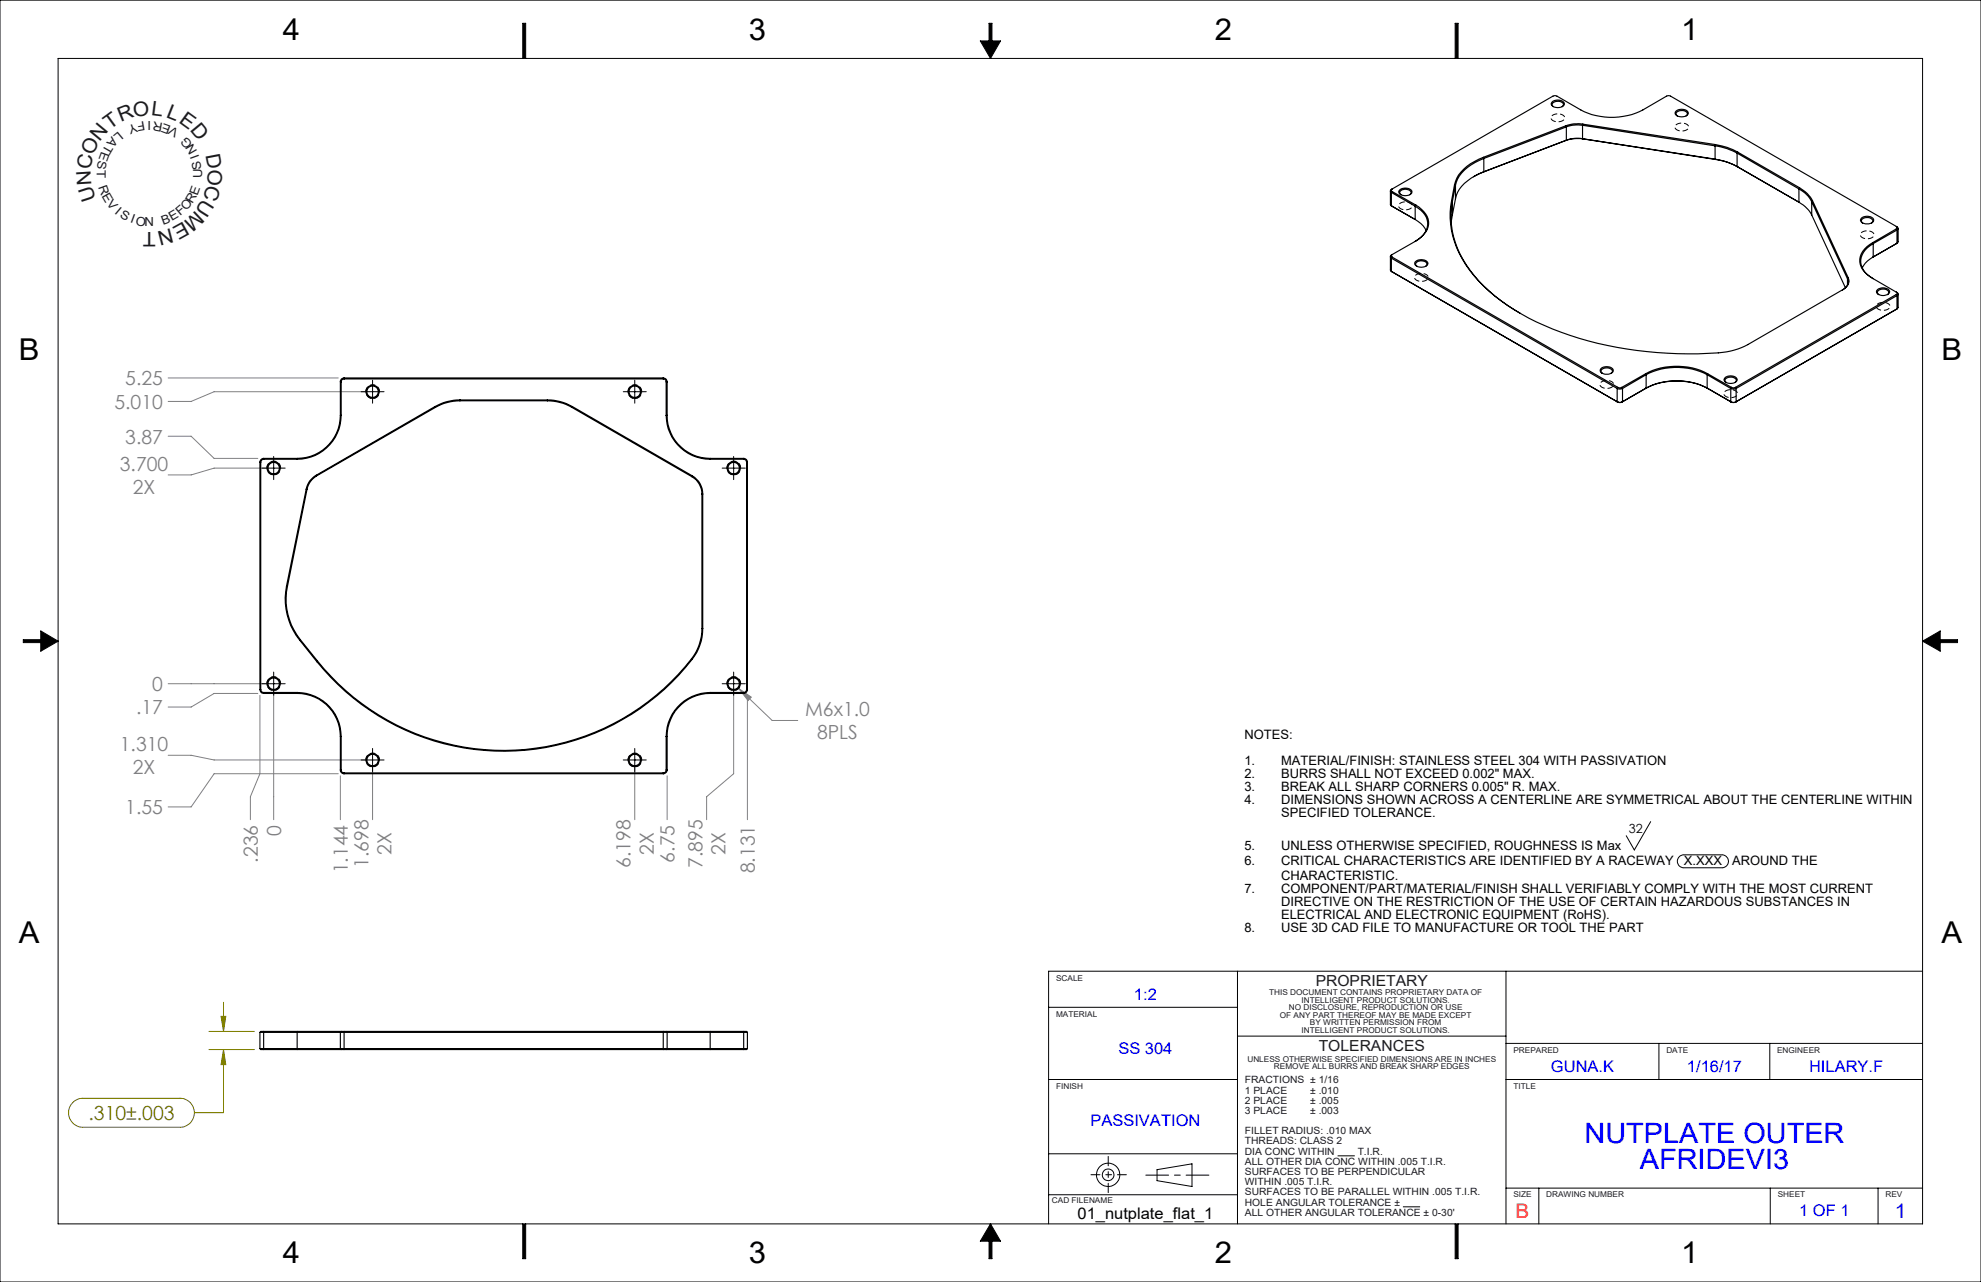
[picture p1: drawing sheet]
<svg xmlns="http://www.w3.org/2000/svg" width="432mm" height="279mm" viewBox="0 0 432 279" stroke-linecap="round" stroke-linejoin="round" font-family="sans-serif">
<g fill="none" stroke="#000" stroke-width=".22">
<path d="M0 0h431.8v279.4h-431.8zM12.7 12.7h406.4v254h-406.4zM113.9 12.7v-7.6h.7v7.6M215.6 5.1h.6v3.8h1.9l-2.2 3.8-2.2-3.8h1.9zM317.2 12.7v-7.6h.6v7.6M59.7 99.5v5M78.7 85.4h5M81.2 82.9v5M135.9 85.4h5M138.4 82.9v5M159.9 99.5v5M57.1 102h5.1"/>
<path d="M157.4 102h5.1M5.1 139.4h3.8v-1.9l3.8 2.2-3.8 2.2v-1.8h-3.8zM419.1 139.7l3.8-2.2v1.9h3.8v.7h-3.8v1.8zM57.1 149h5.1M59.7 146.5v5M157.4 149h5.1M159.9 146.5v5M78.7 165.6h5M81.2 163.1v5.1M135.9 165.6h5M138.4 163.1v5.1M359.8 179.1l-3.6 6.1-1.7-3.1"/>
<path d="M366.1 186.7l.8-.4h8.5a1.41 1.41 0 0 1 1.4 1.4 1.41 1.41 0 0 1-1.4 1.4h-8.4a1.43 1.43 0 0 1-1.3-.9 1.43 1.43 0 0 1 .4-1.5zM228.6 219.5h41.1M269.7 211.7v55M328.3 211.7v55M419.1 211.7h-190.5v55M228.6 235.3h41.1M269.7 225.8h58.6M328.3 235.3h90.8M328.3 227.4h90.8M361.6 227.4v7.9M385.8 227.4v7.9M228.6 251.5h41.1"/>
<path d="M252.2 254.9l7.6-1.3v5l-7.6-1.3zM291.6 251.9h3.7M328.3 258.9h90.8M335.4 258.9v7.8M385.9 258.9v7.8M409.4 258.9v7.8M113.9 266.7v7.6h.7v-7.6M215.9 266.7l2.2 3.8h-1.9v3.8h-.6v-3.8h-1.9zM228.6 260.4h41.1M305.8 263h3.7M317.2 266.7v7.6h.6v-7.6"/>
<circle cx="241.5" cy="256" r="1.26"/>
<circle cx="241.5" cy="256" r="2.54"/>
</g>
<path d="M48.7 218.4v6.4M45.5 224.8h10M45.5 228.7h10M48.2 221.5h1l-.5 3.3zM48.7 228.7v13.8h-6.3M48.7 228.7l.5 3.3h-1zM15.8 240.3l.4-.3a2.91 2.91 0 0 1 1.9-.6h21.1a3.2 3.2 0 0 1 3.2 3.1 3.2 3.2 0 0 1-3.2 3.2h-21.1a3.2 3.2 0 0 1-2.9-2 3.2 3.2 0 0 1 .6-3.4z" fill="none" stroke="#808000" stroke-width=".22"/>
<path d="M237.8 256h7.7" fill="none" stroke="#000" stroke-width=".22" stroke-dasharray="15.2 1.3 1.3 1.3" stroke-dashoffset="13.3"/>
<path d="M241.6 252v7.9" fill="none" stroke="#000" stroke-width=".22" stroke-dasharray="15.2 1.3 1.3 1.3" stroke-dashoffset="13.2"/>
<path d="M249.8 256.1h13.7" fill="none" stroke="#000" stroke-width=".22" stroke-dasharray="15.2 1.3 1.3 1.3" stroke-dashoffset="10.3"/>
<path d="M113.9 5.1v7.6h.7v-7.6zM215.6 5.1v3.8h-1.9l2.2 3.8 2.2-3.8h-1.9v-3.8zM317.2 5.1v7.6h.6v-7.6zM419.1 139.7l3.8 2.2v-1.8h3.8v-.7h-3.8v-1.9zM317.2 266.7v7.6h.6v-7.6zM215.9 266.7l-2.2 3.8h1.9v3.8h.6v-3.8h1.9zM113.9 266.7v7.6h.7v-7.6zM5.1 139.4v.7h3.8v1.8l3.8-2.2-3.8-2.2v1.9z" fill-rule="evenodd" fill="#000"/>
<g fill="none" stroke="#808080" stroke-width=".22">
<path d="M36.7 95.1h5l5 4.8h9.5M36.7 82.4h37M79.9 85.4h-33.2l-5 2.1h-5M58.4 102h-11.7l-5 1.5h-5M36.7 149h21.7M56.2 151.1h-9.5l-5 3h-5M56.7 151.6v17l-2.1 5v5M59.7 150.3v28.3M159.9 150.3v18.3l-5.9 5v5M161 150l2.8 1.9-.7 .8zM161 150l7.3 7h5.6M162.9 151.6v27"/>
<path d="M36.7 164.6h5l5 1h33.2M73.7 168.6h-27l-5 7.3h-5M74.2 169.1v9.5M81.2 166.9v11.7M138.4 166.9v11.7M145.4 169.1v9.5"/>
</g>
<g fill="none" stroke="#000" stroke-width=".22" stroke-dasharray="1.3 .6" stroke-dashoffset=".7" stroke-linecap="butt">
<path d="M340.6 25.1a1.82 1.82 0 0 0-2.5 .6 1.76 1.76 0 0 0 2.6 .6l.4-.6-.5-.6M367.6 27.1a1.82 1.82 0 0 0-2.5 .6 1.76 1.76 0 0 0 2.6 .6l.4-.6-.5-.6M307.4 44.2a1.82 1.82 0 0 0-2.6 .6 1.76 1.76 0 0 0 2.7 .6l.3-.5-.4-.7M310.9 59.8a1.82 1.82 0 0 0-2.6 .6 1.76 1.76 0 0 0 2.6 .6l.4-.5-.4-.7M408.1 50.6a1.82 1.82 0 0 0-2.6 .5 1.76 1.76 0 0 0 2.6 .6l.4-.5-.4-.6M411.5 66.2a1.82 1.82 0 0 0-2.5 .5 1.76 1.76 0 0 0 2.6 .6l.4-.5-.5-.6M81.2 83.9a1.5 1.5 0 0 0-1.3 2.2 1.5 1.5 0 0 0 2.6 .1 1.5 1.5 0 0 0-1.1-2.3h-.2M138.4 83.9a1.5 1.5 0 0 0-1.3 2.2 1.5 1.5 0 0 0 2.5 .1 1.5 1.5 0 0 0-1-2.3h-.2M351.3 83.2a1.82 1.82 0 0 0-2.6 .6 1.76 1.76 0 0 0 2.7 .6l.3-.6-.4-.6M378.3 85.2a1.82 1.82 0 0 0-2.6 .6 1.76 1.76 0 0 0 2.7 .6l.3-.6-.4-.6M59.7 100.5a1.5 1.5 0 0 0-1.4 2.2 1.5 1.5 0 0 0 2.6 .1 1.5 1.5 0 0 0-1.1-2.3h-.1M159.9 100.5a1.5 1.5 0 0 0-1.3 2.2 1.5 1.5 0 0 0 2.6 .1 1.5 1.5 0 0 0-1.1-2.3h-.2"/>
<path d="M59.7 147.5a1.5 1.5 0 0 0-1.4 2.2 1.5 1.5 0 0 0 2.6 .1 1.5 1.5 0 0 0-1.1-2.3h-.1M159.9 147.5a1.5 1.5 0 0 0-1.3 2.2 1.5 1.5 0 0 0 2.6 .1 1.5 1.5 0 0 0-1.1-2.3h-.2M81.2 164.1a1.5 1.5 0 0 0-1.3 2.2 1.5 1.5 0 0 0 2.6 .2 1.5 1.5 0 0 0-1.1-2.4h-.2M138.4 164.1a1.5 1.5 0 0 0-1.3 2.2 1.5 1.5 0 0 0 2.5 .2 1.5 1.5 0 0 0-1-2.4h-.2"/>
</g>
<path d="M48.2 221.5h1l-.5 3.3zM48.7 228.7l.5 3.3h-1z" fill="#808000"/>
<path d="M161 150l2.8 1.9-.7 .8z" fill="#808080"/>
<g fill="none" stroke="#000" stroke-width=".25">
<path d="M323.3 34.3a9.8 9.8 0 0 0-6 5.2l-.3 .8M323.3 37.5l-2.1 1M323.3 34.3l.1 .2M323.4 34.5a9.8 9.8 0 0 0-6 5.2l-.1 .7M323.4 37.4a10.8 10.8 0 0 0-5.7 4.5l-.4 1.4M323.4 34.5v2.9M323.4 37.4l-.1 .1M338.3 22.2a1.75 1.75 0 0 1 2.7 .4 1.69 1.69 0 0 1-2.9 0zM338.6 23.2a.55 .55 0 0 1-.3-.5 .55 .55 0 0 1 .5-.5 1.33 1.33 0 0 1 2 .7l-.3 .3M341.3 27.4l-18 6.9M341.3 27.4l.1 .3M341.3 30.6l-18 6.9"/>
<path d="M341.4 27.7l-18 6.8M341.4 27.7v2.9M341.4 30.6l-18 6.8M341.4 30.6h-.1M344.9 27.3a7.3 7.3 0 0 0-3.5 .4M344.9 30.2a6.8 6.8 0 0 0-3.5 .4M344.9 27.3l28.9 4.5M344.9 30.2l28.9 4.5M344.9 27.3v2.9M344.9 30.2l.1 .1M345 27.1a6.9 6.9 0 0 0-3.7 .3M345 30.3a8 8 0 0 0-3.7 .3"/>
<path d="M345 27.1l28.9 4.4M345 27.1l-.1 .2M345 30.3l28.9 4.4M365.3 24.2a1.79 1.79 0 0 1 2.7 .5 1.69 1.69 0 0 1-2.9 0zM365.6 25.3a.5 .5 0 0 1-.1-.9 1.64 1.64 0 0 1 2.3 .3l-.1 .3-.2 .3M373.8 31.8a13.4 13.4 0 0 1 4.8 1.6M373.8 34.7a14.4 14.4 0 0 1 4.8 1.6M373.8 31.8v2.9M373.8 34.7h.1M373.9 31.5a13.7 13.7 0 0 1 4.9 1.7M373.9 34.7a12.8 12.8 0 0 1 4.9 1.7l-.2-.1M373.9 31.5l-.1 .3"/>
<path d="M378.6 33.4l13.5 7.8M378.6 36.3l13.5 7.8M378.6 33.4v2.9M378.8 33.2l13.5 7.7M378.8 33.2l-.2 .2M303.1 55.9v3l.2 .3M303.1 41.6v3l.2 .3M303.3 56.3l49.2 28.4M303.3 59.2l49.3 28.4M303.3 41.9v3M303.3 56.3v2.9M303.3 59.2h.1"/>
<path d="M303.3 41.9l5.2 3M303.3 44.9l5.2 2.9M303.3 44.9h.1M303.4 41.2l35.1-20.2 .8-.1 5.3 3.1a14.9 14.9 0 0 0 13.5 0l5.2-3 .8-.1 49.2 28.5M303.4 55.5a.29 .29 0 0 0-.2 .3 .29 .29 0 0 0 .2 .2M303.4 41.2a.29 .29 0 0 0-.2 .3 .29 .29 0 0 0 .2 .2M303.4 55.5a.41 .41 0 0 0-.3 .3 .41 .41 0 0 0 .2 .5M303.4 41.2a.39 .39 0 0 0-.3 .3 .39 .39 0 0 0 .2 .4M303.4 56l49.2 28.4M303.4 41.7l5.2 3M303.4 56l-.1 .3M303.4 41.7l-.1 .2"/>
<path d="M305.1 41.4a1.78 1.78 0 0 1 2.7 .4 1.64 1.64 0 0 1-2.5 .6 .6 .6 0 0 1-.2-1zM305.4 42.4l-.2-.1a.66 .66 0 0 1 0-.7 .66 .66 0 0 1 .7-.3h.7l.6 .2a.52 .52 0 0 1 .4 .4 .52 .52 0 0 1-.3 .5M308.5 44.9a4.3 4.3 0 0 1 2.6 4.7 5.1 5.1 0 0 1-2.6 3M308.5 47.8a5.8 5.8 0 0 1 2.4 2.4M308.5 44.9v2.9M308.5 57a1.82 1.82 0 0 1 2.8 .4 1.77 1.77 0 0 1-2.9 .2zM308.6 44.7a4.5 4.5 0 0 1 2.7 4.8 5.7 5.7 0 0 1-2.7 3l-5.2 3M308.6 44.7l-.1 .2M308.9 58a.5 .5 0 0 1-.1-.8 1.64 1.64 0 0 1 2.2 .2v.4l-.2 .2M316.4 43.7a20 20 0 0 0 5.9 17.5 49.4 49.4 0 0 0 21.9 12.5 85.2 85.2 0 0 0 32.1 3l2.5-.6 2.2-1 20.7-12a1.98 1.98 0 0 0 1.2-2.5M316.4 43.7l.2 .2M316.6 43.9a19.1 19.1 0 0 0 4.8 16.2 36 36 0 0 0 10 8.2"/>
<path d="M316.6 46.8l-.3 1.8M316.6 43.9v2.9M317 40.3l-.6 3.4M317 40.3l.3 .1M317.3 40.4l-.7 3.5M317.3 40.4v2.9M317.3 43.3l-.7 3.5M392.1 41.2a6.6 6.6 0 0 1 2.8 2.8M392.1 44.1a7.2 7.2 0 0 1 2.8 2.7M392.1 41.2v2.9M392.3 40.9a6.8 6.8 0 0 1 2.8 2.8M392.3 40.9l-.2 .3"/>
<path d="M394.9 44l7.8 16.7M394.9 46.8l7.3 15.9M394.9 44v2.8M395.1 43.7l7.8 16.9M395.1 43.7l-.2 .3M405.7 47.6a1.94 1.94 0 0 1 2.7 .2 1.23 1.23 0 0 1-1.8 1l-.7-.2a.64 .64 0 0 1-.2-1zM406 48.6l-.1-.1a.66 .66 0 0 1 0-.8 .66 .66 0 0 1 .6-.3l1.1 .1 .5 .3a.47 .47 0 0 1-.2 .8M408.2 52.9a4.4 4.4 0 0 0-2.7 4.7 5.4 5.4 0 0 0 2.7 3.1l5.1 3M408.2 52.9l.1 .2M408.3 53.1a4.1 4.1 0 0 0-2.4 5.2 5 5 0 0 0 2.4 2.4M408.3 56a5.8 5.8 0 0 0-2.4 2.4M408.3 53.1v2.9"/>
<path d="M413.3 49.4a.29 .29 0 0 1 .2 .2 .29 .29 0 0 1-.2 .3M413.3 49.4a.41 .41 0 0 1 .4 .3 .41 .41 0 0 1-.2 .4M413.3 49.9l-5.1 3M413.3 49.9l.2 .2M413.5 50.1v2.9M413.5 50.1l-5.2 3M413.5 53l-5.2 3M413.7 49.8v2.9l-.2 .3M402.7 60.7a1.92 1.92 0 0 1-1.1 2.5M402.7 60.7v1.4M402.9 60.6l-.2 .1M409.2 63.1a1.76 1.76 0 0 1 2.7 .5 1.66 1.66 0 0 1-2.9 0z"/>
<path d="M409.5 64.2a.65 .65 0 0 1-.2-.8 .65 .65 0 0 1 .7-.4h.7l.6 .2a.54 .54 0 0 1 .4 .5 .54 .54 0 0 1-.3 .5M413.3 63.7a.26 .26 0 0 1 .2 .2 .26 .26 0 0 1-.2 .3M413.3 63.7a.39 .39 0 0 1 .4 .3 .39 .39 0 0 1-.2 .4M413.3 64.2l-35 20.2M413.3 64.2l.2 .2M413.5 64.4l-35.1 20.3M413.5 67.3l-35.1 20.3M413.5 64.4v2.9M413.5 67.3l-35.2 20.3M413.7 64.1v2.9l-.2 .3M57.5 99.9a.85 .85 0 0 0-.8 .8M57.5 99.9v.2"/>
<path d="M57.5 99.9h7.3M64.8 99.9v.2M74.2 90.5a9.4 9.4 0 0 1-9.4 9.4M74.2 83.2v7.3M74.2 90.5h.2M74.2 83.2h.2M74.4 90.5a9.6 9.6 0 0 1-9.6 9.6M74.4 83.2v7.3M75 82.6a.6 .6 0 0 0-.6 .6M75 82.4a.79 .79 0 0 0-.8 .8M75 82.4v.2M75 82.6h69.6"/>
<path d="M75 82.4h69.6M94.8 88.6l-25.9 15M94.8 88.6l.1 .2M94.9 88.8l-25.9 14.9M100.3 87.2a10.7 10.7 0 0 0-5.5 1.4M100.3 87.3a11.2 11.2 0 0 0-5.4 1.5M100.3 87.2h19M100.3 87.2v.1M100.3 87.3h19M119.3 87.2a10.7 10.7 0 0 1 5.5 1.4M119.3 87.3a11.2 11.2 0 0 1 5.4 1.5M119.3 87.2v.1"/>
<path d="M124.7 88.8l26.1 15.1M124.8 88.6l26.1 15.1M124.8 88.6l-.1 .2M144.6 82.6a.6 .6 0 0 1 .6 .6M144.6 82.4a.84 .84 0 0 1 .8 .8M144.6 82.4v.2M145.2 90.5a9.6 9.6 0 0 0 9.6 9.6M145.2 83.2v7.3M145.2 90.5h.2M145.2 83.2h.2M145.4 90.5a9.4 9.4 0 0 0 9.4 9.4M145.4 83.2v7.3"/>
<path d="M154.8 99.9v.2M154.8 99.9h7.3M162.1 99.9a.85 .85 0 0 1 .8 .8M162.1 99.9v.2M349 80.3a1.94 1.94 0 0 1 2.6 .2 .9 .9 0 0 1-1 1.1l-1.1-.1a.68 .68 0 0 1-.6-.4 .68 .68 0 0 1 .1-.8zM349.3 81.4a.56 .56 0 0 1-.3-.6 .56 .56 0 0 1 .5-.5 1.39 1.39 0 0 1 2 .7l-.3 .4M352.5 84.7l.6 .1 .6-.1M352.5 87.6l.4 .1 .8-.1M352.5 84.7v2.9M352.5 87.6h.1M352.6 84.4h.9M352.6 87.6h.9"/>
<path d="M352.6 84.4l-.1 .3M353.5 84.4l.2 .3M353.7 84.7v2.9M353.7 87.6h-.2M358.7 81.5a14.8 14.8 0 0 1 13.5 0M358.7 84.7a14.8 14.8 0 0 1 13.5 0M358.7 81.5l-5.2 2.9M358.7 81.5l.1 .2M358.7 84.7l-5.2 2.9M358.8 81.7a14.7 14.7 0 0 1 13.3 0M358.8 84.6a15 15 0 0 1 13.3 0M358.8 81.7v2.9"/>
<path d="M358.8 81.7l-5.1 3M358.8 84.6l-5.1 3M358.8 84.6l-.1 .1M372.1 81.7v2.9M372.1 81.7l5.2 3M372.1 84.6l5.2 3M372.1 84.6l.1 .1M372.2 81.5l5.2 2.9M372.2 81.5l-.1 .2M372.2 84.7l5.2 2.9M376 82.3a1.75 1.75 0 0 1 2.7 .5 1.69 1.69 0 0 1-2.9 0zM376.3 83.4a.55 .55 0 0 1-.3-.6 .55 .55 0 0 1 .5-.5 1.33 1.33 0 0 1 2 .7l-.3 .4"/>
<path d="M377.3 84.7l.6 .1 .5-.1M377.3 87.6l.4 .1 .7-.1M377.3 84.7v2.9M377.3 87.6h.1M377.4 84.4h.9M377.4 87.6h.9M377.4 84.4l-.1 .3M378.3 84.4l.1 .3M378.4 84.7v2.9M378.4 87.6h-.1M56.7 100.7v49.6M56.7 100.7h.1"/>
<path d="M56.8 100.7v49.6M57.5 100.1a.66 .66 0 0 0-.7 .6M57.5 100.1h7.3M66.7 106.6l-4.3 21.2M66.7 106.6h.2M66.9 106.6l-4.2 21.2M68.9 103.6a4.3 4.3 0 0 0-2.2 3M68.9 103.6l.1 .1M69 103.7a4.5 4.5 0 0 0-2.1 2.9M150.8 103.9a4.4 4.4 0 0 1 2.2 3.8M150.9 103.7a4.5 4.5 0 0 1 2.3 4M150.9 103.7l-.1 .2"/>
<path d="M153 107.7v29.3M153 107.7h.2M153.2 107.7v29.3M154.8 100.1h7.3M162.1 100.1a.66 .66 0 0 1 .6 .6M162.7 100.7v49.6M162.7 100.7h.2M162.9 100.7v49.6M62.4 127.8a14.4 14.4 0 0 0 2.9 11.7M62.4 127.8h.3M62.7 127.8a14 14 0 0 0 2.7 11.6M65.3 139.5l3.8 4.7"/>
<path d="M65.4 139.4l-.1 .1M65.4 139.4l3.8 4.7M153 137a10.8 10.8 0 0 1-2.3 6.6M153 137h.2M153.2 137a10.9 10.9 0 0 1-2.4 6.7M56.7 150.3a.84 .84 0 0 0 .8 .8M56.7 150.3h.1M56.8 150.3a.66 .66 0 0 0 .7 .6M57.5 150.9v.2M57.5 150.9h7.3M57.5 151.1h7.3M64.8 150.9a9.6 9.6 0 0 1 9.6 9.6"/>
<path d="M64.8 151.1a9.4 9.4 0 0 1 9.4 9.4M64.8 150.9v.2M69.2 144.1l-.1 .1M150.7 143.6a52 52 0 0 1-81.5 .5M150.7 143.6l.1 .1M150.8 143.7a52.2 52.2 0 0 1-81.7 .5M154.8 150.9a9.6 9.6 0 0 0-9.6 9.6M154.8 151.1a9.4 9.4 0 0 0-9.4 9.4M154.8 150.9v.2M154.8 150.9h7.3M154.8 151.1h7.3M162.1 150.9v.2"/>
<path d="M162.7 150.3a.66 .66 0 0 1-.6 .6M162.7 150.3h.2M162.9 150.3a.84 .84 0 0 1-.8 .8M74.2 167.8a.78 .78 0 0 0 .8 .8M74.2 160.5v7.3M74.2 160.5h.2M74.2 167.8h.2M74.4 167.8a.6 .6 0 0 0 .6 .7M74.4 160.5v7.3M75 168.5v.1M75 168.5h69.6M75 168.6h69.6"/>
<path d="M144.6 168.5v.1M145.2 167.8a.6 .6 0 0 1-.6 .7M145.2 160.5v7.3M145.2 160.5h.2M145.2 167.8h.2M145.4 167.8a.84 .84 0 0 1-.8 .8M145.4 160.5v7.3M56.7 228.5h17.5M56.7 225h17.5M56.7 228.5l.1 .2h.7M56.7 225v3.5M57.5 224.8h-.7l-.1 .2"/>
<path d="M57.5 228.7h7.3M57.5 224.8h7.3M57.5 224.8v3.9M64.8 228.7h9.6M64.8 224.8h9.6M64.8 224.8v3.9M74.2 228.5h71.2M74.2 225h71.2M74.2 225v3.5M74.2 228.5l.2 .2M74.4 228.7h.6M74.4 224.8h.6"/>
<path d="M74.4 224.8l-.2 .2M75 224.8v3.9M75 228.7h69.6M75 224.8h69.6M144.6 228.7h.6M144.6 224.8h.6M144.6 224.8v3.9M145.2 228.7h9.6M145.2 224.8h9.6M145.2 224.8l.2 .2M145.4 228.5h17.5M145.4 225h17.5"/>
<path d="M145.4 225v3.5M145.4 228.5l-.2 .2M154.8 228.7h7.3M154.8 224.8h7.3M154.8 224.8v3.9M162.1 224.8h.6l.2 .2M162.1 224.8v3.9M162.9 228.5l-.2 .2h-.6M162.9 225v3.5"/>
<circle cx="81.2" cy="85.4" r="1.24"/>
<circle cx="81.2" cy="85.4" r="1.43"/>
<circle cx="138.4" cy="85.4" r="1.24"/>
<circle cx="138.4" cy="85.4" r="1.43"/>
<circle cx="59.7" cy="102" r="1.24"/>
<circle cx="59.7" cy="102" r="1.44"/>
<circle cx="159.9" cy="102" r="1.24"/>
<circle cx="159.9" cy="102" r="1.45"/>
<circle cx="59.7" cy="149" r="1.24"/>
<circle cx="59.7" cy="149" r="1.44"/>
<circle cx="159.9" cy="149" r="1.24"/>
<circle cx="159.9" cy="149" r="1.45"/>
<circle cx="81.2" cy="165.6" r="1.25"/>
<circle cx="81.2" cy="165.6" r="1.43"/>
<circle cx="138.3" cy="165.6" r="1.25"/>
<circle cx="138.4" cy="165.6" r="1.43"/>
</g>
<g font-size="6.6">
<text x="61.6" y="8.7">4</text>
<text x="163.2" y="8.7">3</text>
<text x="264.8" y="8.7">2</text>
<text x="366.4" y="8.7">1</text>
<text x="4.1" y="78.5">B</text>
<text x="423.2" y="78.5">B</text>
<text x="4.1" y="205.5">A</text>
<text x="423.2" y="205.5">A</text>
<text x="61.6" y="275.4">4</text>
<text x="163.2" y="275.4">3</text>
<text x="264.8" y="275.4">2</text>
<text x="366.4" y="275.4">1</text>
</g>
<g font-size="6.1" fill="#00f">
<text x="345.4" y="249.1">NUTPLATE OUTER</text>
<text x="357.5" y="254.8">AFRIDEVI3</text>
</g>
<g font-size="4.4" fill="#191924">
<text x="23.9" y="28.3" transform="rotate(-36 23.9 28.3)">T</text>
<text x="26.3" y="26.6" transform="rotate(-22 26.3 26.6)">R</text>
<text x="29.2" y="25.4" transform="rotate(-7 29.2 25.4)">O</text>
<text x="32.9" y="25" transform="rotate(7 32.9 25)">L</text>
<text x="36.1" y="25.5" transform="rotate(22 36.1 25.5)">L</text>
<text x="38.8" y="26.6" transform="rotate(36 38.8 26.6)">E</text>
<text x="41.3" y="28.4" transform="rotate(50 41.3 28.4)">D</text>
<text x="20.3" y="34" transform="rotate(-65 20.3 34)">O</text>
<text x="21.7" y="31" transform="rotate(-50 21.7 31)">N</text>
<text x="44.8" y="33.8" transform="rotate(79 44.8 33.8)">D</text>
<text x="19.7" y="37.1" transform="rotate(-79 19.7 37.1)">C</text>
<text x="19.9" y="40.3" transform="rotate(-94 19.9 40.3)">N</text>
<text x="45.2" y="40.2" transform="rotate(108 45.2 40.2)">C</text>
<text x="45.4" y="36.8" transform="rotate(94 45.4 36.8)">O</text>
<text x="20.9" y="43.3" transform="rotate(-108 20.9 43.3)">U</text>
<text x="42.7" y="45.8" transform="rotate(137 42.7 45.8)">M</text>
<text x="44.2" y="43.3" transform="rotate(122 44.2 43.3)">U</text>
<text x="34" y="50.6" transform="rotate(-180 34 50.6)">T</text>
<text x="37.3" y="49.8" transform="rotate(166 37.3 49.8)">N</text>
<text x="40.1" y="48.3" transform="rotate(151 40.1 48.3)">E</text>
</g>
<text font-size="4.4" fill="#f00" x="330.4" y="265.4">B</text>
<text font-size="4.4" fill="#00f" x="413" y="265.4">1</text>
<g font-size="4.2" fill="#808080">
<text x="27.3" y="84">5.25</text>
<text x="25" y="89.1">5.010</text>
<text x="27.3" y="96.7">3.87</text>
<text x="26.1" y="102.6">3.700</text>
<text x="28.9" y="107.6">2X</text>
<text x="29.7" y="155.7">.17</text>
<text x="33.2" y="150.6">0</text>
<text x="175.5" y="156.1">M6x1.0</text>
<text x="178.1" y="161.1">8PLS</text>
<text x="26.1" y="163.7">1.310</text>
<text x="28.9" y="168.7">2X</text>
<text x="27.3" y="177.4">1.55</text>
<text x="61.3" y="182.1" transform="rotate(-90 61.3 182.1)">0</text>
<text x="56.2" y="188" transform="rotate(-90 56.2 188)">.236</text>
<text x="75.8" y="190.3" transform="rotate(-90 75.8 190.3)">1.144</text>
<text x="80.3" y="189.2" transform="rotate(-90 80.3 189.2)">1.698</text>
<text x="85.4" y="186.4" transform="rotate(-90 85.4 186.4)">2X</text>
<text x="137.5" y="189.2" transform="rotate(-90 137.5 189.2)">6.198</text>
<text x="142.5" y="186.4" transform="rotate(-90 142.5 186.4)">2X</text>
<text x="147" y="188" transform="rotate(-90 147 188)">6.75</text>
<text x="153.1" y="189.2" transform="rotate(-90 153.1 189.2)">7.895</text>
<text x="158.2" y="186.4" transform="rotate(-90 158.2 186.4)">2X</text>
<text x="164.5" y="190.3" transform="rotate(-90 164.5 190.3)">8.131</text>
</g>
<text font-size="4.2" fill="#808000" x="19.3" y="244.1">.310±.003</text>
<g font-size="3.5" fill="#00f">
<text x="247.2" y="217.8">1:2</text>
<text x="243.8" y="229.6">SS 304</text>
<text x="338.1" y="233.6">GUNA.K</text>
<text x="367.7" y="233.6">1/16/17</text>
<text x="394.3" y="233.6">HILARY.F</text>
<text x="237.7" y="245.4">PASSIVATION</text>
<text x="392.2" y="265.1">1 OF 1</text>
</g>
<text font-size="3.5" x="234.9" y="265.7">01_nutplate_flat_1</text>
<g font-size="3.3" fill="#191924">
<text x="286.8" y="214.8">PROPRIETARY</text>
<text x="287.4" y="229">TOLERANCES</text>
</g>
<g font-size="2.8">
<text x="271.2" y="161">NOTES:</text>
<text x="271.2" y="166.7">1.</text>
<text x="279.2" y="166.7">MATERIAL/FINISH: STAINLESS STEEL 304 WITH PASSIVATION</text>
<text x="271.2" y="169.5">2.</text>
<text x="271.2" y="172.3">3.</text>
<text x="279.2" y="169.5">BURRS SHALL NOT EXCEED 0.002&quot; MAX.</text>
<text x="279.2" y="172.3">BREAK ALL SHARP CORNERS 0.005&quot; R. MAX.</text>
<text x="271.2" y="175.1">4.</text>
<text x="279.2" y="175.1">DIMENSIONS SHOWN ACROSS A CENTERLINE ARE SYMMETRICAL ABOUT THE CENTERLINE WITHIN</text>
<text x="279.2" y="178">SPECIFIED TOLERANCE.</text>
<text x="271.2" y="185.2">5.</text>
<text x="279.2" y="185.2">UNLESS OTHERWISE SPECIFIED, ROUGHNESS IS Max</text>
<text x="271.2" y="188.5">6.</text>
<text x="279.2" y="188.5">CRITICAL CHARACTERISTICS ARE IDENTIFIED BY A RACEWAY</text>
<text x="279.2" y="191.8">CHARACTERISTIC.</text>
<text x="367" y="188.5">X.XXX</text>
<text x="377.6" y="188.5">AROUND THE</text>
<text x="271.2" y="194.6">7.</text>
<text x="279.2" y="194.6">COMPONENT/PART/MATERIAL/FINISH SHALL VERIFIABLY COMPLY WITH THE MOST CURRENT</text>
<text x="279.2" y="197.4">DIRECTIVE ON THE RESTRICTION OF THE USE OF CERTAIN HAZARDOUS SUBSTANCES IN</text>
<text x="271.2" y="203.1">8.</text>
<text x="279.2" y="200.2">ELECTRICAL AND ELECTRONIC EQUIPMENT (RoHS).</text>
<text x="279.2" y="203.1">USE 3D CAD FILE TO MANUFACTURE OR TOOL THE PART</text>
</g>
<g font-size="2.7" fill="#191924">
<text x="24.4" y="29.7" transform="rotate(130 24.4 29.7)">A</text>
<text x="25.8" y="28.5" transform="rotate(140 25.8 28.5)">L</text>
<text x="29.5" y="26.7" transform="rotate(160 29.5 26.7)">Y</text>
<text x="31.4" y="26.4" transform="rotate(170 31.4 26.4)">F</text>
<text x="33" y="26.3" transform="rotate(-180 33 26.3)">I</text>
<text x="35.6" y="26.7" transform="rotate(-170 35.6 26.7)">R</text>
<text x="37.4" y="27.4" transform="rotate(-160 37.4 27.4)">E</text>
<text x="39.1" y="28.4" transform="rotate(-150 39.1 28.4)">V</text>
<text x="21.4" y="34.9" transform="rotate(100 21.4 34.9)">S</text>
<text x="22.1" y="33" transform="rotate(110 22.1 33)">E</text>
<text x="23.1" y="31.3" transform="rotate(120 23.1 31.3)">T</text>
<text x="42.1" y="31.3" transform="rotate(-130 42.1 31.3)">G</text>
<text x="43" y="33" transform="rotate(-120 43 33)">N</text>
<text x="43.5" y="34.3" transform="rotate(-110 43.5 34.3)">I</text>
<text x="21.1" y="36.9" transform="rotate(90 21.1 36.9)">T</text>
<text x="21.4" y="40.8" transform="rotate(70 21.4 40.8)">R</text>
<text x="44" y="36.8" transform="rotate(-100 44 36.8)">S</text>
<text x="44" y="38.9" transform="rotate(-90 44 38.9)">U</text>
<text x="22.1" y="42.7" transform="rotate(60 22.1 42.7)">E</text>
<text x="23.2" y="44.5" transform="rotate(50 23.2 44.5)">V</text>
<text x="24.9" y="46.4" transform="rotate(40 24.9 46.4)">I</text>
<text x="26" y="47.3" transform="rotate(30 26 47.3)">S</text>
<text x="39.3" y="47.2" transform="rotate(-40 39.3 47.2)">F</text>
<text x="40.6" y="46.1" transform="rotate(-50 40.6 46.1)">O</text>
<text x="42" y="44.5" transform="rotate(-60 42 44.5)">R</text>
<text x="43" y="42.6" transform="rotate(-70 43 42.6)">E</text>
<text x="28.3" y="48.5" transform="rotate(20 28.3 48.5)">I</text>
<text x="29.5" y="48.9" transform="rotate(10 29.5 48.9)">O</text>
<text x="31.5" y="49.3">N</text>
<text x="35.6" y="48.9" transform="rotate(-20 35.6 48.9)">B</text>
<text x="37.5" y="48.2" transform="rotate(-30 37.5 48.2)">E</text>
</g>
<text font-size="2.7" x="355.1" y="181.5">32</text>
<g font-size="2.2" fill="#191924">
<text x="271.3" y="236.1">FRACTIONS ± 1/16</text>
<text x="271.3" y="238.3">1 PLACE</text>
<text x="285.6" y="238.3">± .010</text>
<text x="271.3" y="240.5">2 PLACE</text>
<text x="271.3" y="242.8">3 PLACE</text>
<text x="285.6" y="240.5">± .005</text>
<text x="285.6" y="242.8">± .003</text>
<text x="271.3" y="247.2">FILLET RADIUS: .010 MAX</text>
<text x="271.3" y="249.4">THREADS: CLASS 2</text>
<text x="271.3" y="251.7">DIA CONC WITHIN</text>
<text x="295.9" y="251.7">T.I.R.</text>
<text x="271.3" y="253.9">ALL OTHER DIA CONC WITHIN .005 T.I.R.</text>
<text x="271.3" y="256.1">SURFACES TO BE PERPENDICULAR</text>
<text x="271.3" y="258.3">WITHIN .005 T.I.R.</text>
<text x="271.3" y="260.5">SURFACES TO BE PARALLEL WITHIN .005 T.I.R.</text>
<text x="271.3" y="262.8">HOLE ANGULAR TOLERANCE ±</text>
<text x="271.3" y="265">ALL OTHER ANGULAR TOLERANCE ± 0-30'</text>
</g>
<g font-size="1.7" fill="#191924">
<text x="230.2" y="213.7">SCALE</text>
<text x="230.2" y="221.6">MATERIAL</text>
<text x="276.6" y="216.9">THIS DOCUMENT CONTAINS PROPRIETARY DATA OF</text>
<text x="279" y="221.8">OF ANY PART THEREOF MAY BE MADE EXCEPT</text>
<text x="280.9" y="220.2">NO DISCLOSURE, REPRODUCTION OR USE</text>
<text x="283.7" y="218.6">INTELLIGENT PRODUCT SOLUTIONS.</text>
<text x="283.7" y="225.1">INTELLIGENT PRODUCT SOLUTIONS.</text>
<text x="285.5" y="223.5">BY WRITTEN PERMISSION FROM</text>
<text x="271.9" y="231.4">UNLESS OTHERWISE SPECIFIED DIMENSIONS ARE IN INCHES</text>
<text x="277.7" y="233">REMOVE ALL BURRS AND BREAK SHARP EDGES</text>
<text x="329.9" y="229.4">PREPARED</text>
<text x="363.2" y="229.4">DATE</text>
<text x="387.4" y="229.4">ENGINEER</text>
<text x="230.2" y="237.3">FINISH</text>
<text x="329.9" y="237.3">TITLE</text>
<text x="229.3" y="262.1">CAD FILENAME</text>
<text x="329.9" y="261">SIZE</text>
<text x="337" y="261">DRAWING NUMBER</text>
<text x="387.5" y="261">SHEET</text>
<text x="411" y="261">REV</text>
</g>
</svg>
